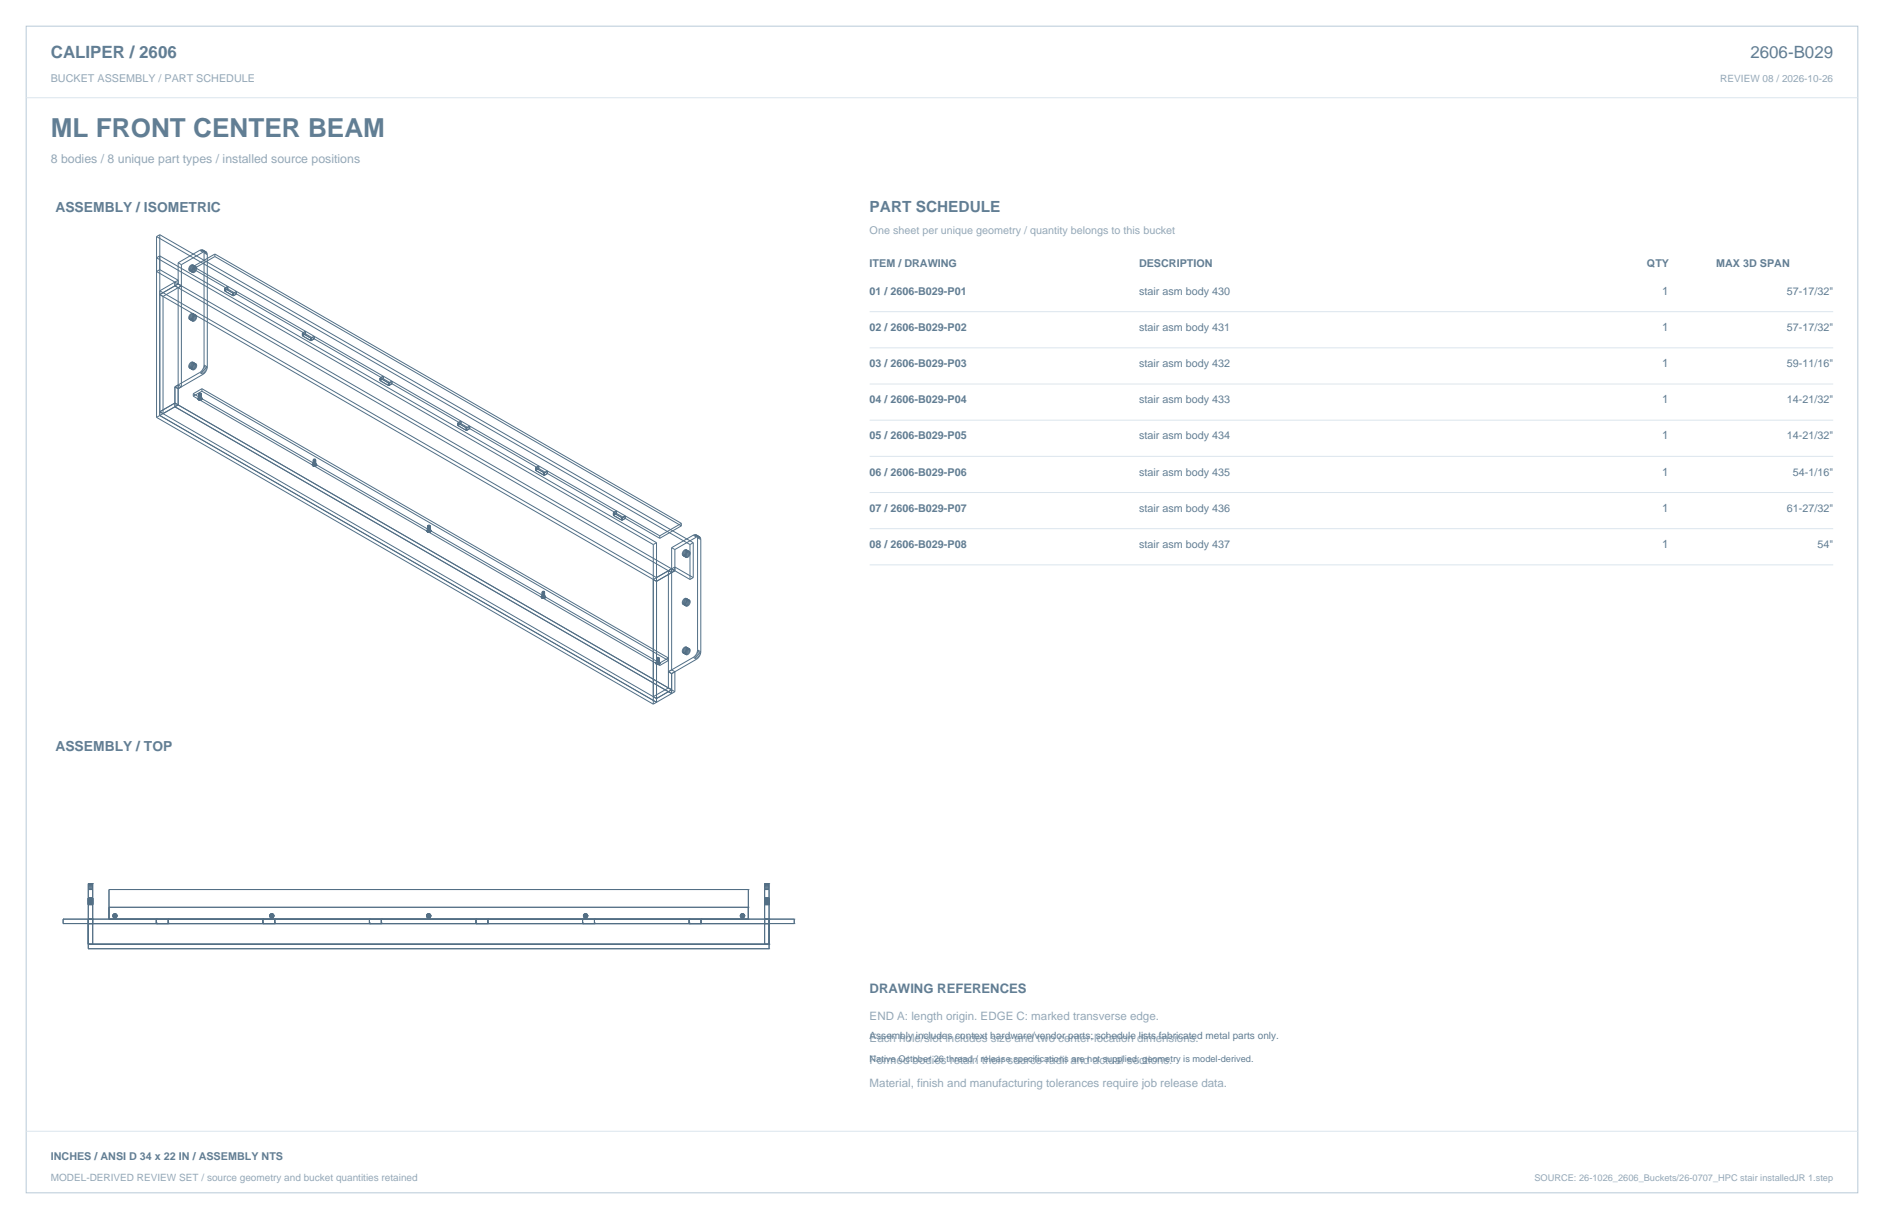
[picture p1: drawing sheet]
<svg xmlns="http://www.w3.org/2000/svg" width="864mm" height="559mm" viewBox="0 0 864 559" stroke-linecap="round" stroke-linejoin="round" font-family="sans-serif">
<path d="M12 12h840v535h-840z" fill="none" stroke="#b8cad8" stroke-width=".46"/>
<path d="M12 45h840M399 143h441M399 159h441M399 176h441M399 193h441M399 209h441M399 226h441M399 242h441M399 259h441M12 519h840" fill="none" stroke="#dbe5ed" stroke-width=".46"/>
<g fill="none" stroke="#536f85" stroke-width=".46">
<path d="M72 108v83M72 108l244 142M73 108v82l228 132v-73M73 108l245 141M73 108h-1M92 115l1 1M92 115l-10 5M92 115l3 1M92 115h.1M92 114l3 2M92 114v1M92 114l1 1"/>
<path d="M93 116l-10 5M93 115h.1M93 115v1M93 115l1 1M94 116l1 1M94 116v51M94 115h-1M95 116h.1M95 116v1M95 117v51M98 116l214 124M98 118l214 123"/>
<path d="M98 116l-9 6M98 116v2M98 118l-9 5v-1M73 135l228 131 8-4v-10M80 131l228 131M80 129v2M80 131l-7 4M80 131l2 1v54l-7 4v-54l8-5M82 120l1 1M82 120v10l-9 5M83 121v56M87 123l2 2"/>
<path d="M87 123v1M87 123l1 1M87 124l2 1M87 124h.1M87 123h.1M87 123l3 1M87 124l1 1M87 124h1M87 122l1 1M87 122v1M87 122h.1M87 122l2 1"/>
<path d="M87 122l215 124M88 121l2 2M88 124l1 1M88 121l-1 1M88 121l2 1M88 124h.1M88 121l1 1M88 121h.1M88 124v1M88 125h.1M88 123v1M88 123l214 124"/>
<path d="M88 125h1M88 123h.1M89 123l1 1M89 123h-1M89 122l1 1M89 122v1M89 122h.1M89 125h.1M90 124l-1 1M90 124h.1M90 122v1M90 122l-1 1"/>
<path d="M90 123v1M90 123h.1M103 132l4 2M103 133l4 3M103 133h.1M103 132v1M103 132h.1M104 131v1l-1 1M104 131l-1 1M107 134v2M107 134h.1M107 136h.1"/>
<path d="M107 134h1v1l-1 1M87 146l1 1M87 146h.1M87 145l2 2M87 146l2 1M87 145v1M87 145l1 1M87 145h.1M87 144l1 1M87 144v1M87 144l3 2M87 144h.1"/>
<path d="M87 144l2 1M88 144l2 1M88 144h-1M88 146l1 1M88 146h-1M88 144l1 1M88 144h.1M88 147h1M88 146v1M88 146l2 1M88 146h.1M88 145l2 1"/>
<path d="M88 145v1M89 145l1 1M89 145h-1M89 147h.1M89 145h1M90 147h-1M90 146v1M90 146h.1M90 145h.1M90 145v1M139 153l4 2M139 154l4 2"/>
<path d="M139 154h.1M139 153h.1M139 153v1M139 153l3 2M140 152v1l-1 1M140 152l-1 1M142 155v1M142 156h.1M142 155h.1M142 155h1M142 156h1M143 155l1-1v1l-1 1"/>
<path d="M143 156h.1M143 155v1M143 155h.1M80 177v9M80 177l2 1M82 176l1 1M83 177l-1 1M87 168l2 1M87 168h.1M87 168h1M87 168l2 2M87 167l2 2"/>
<path d="M87 168l1 2M87 167v1M87 167l1 1M87 167h.1M87 166l2 1M87 166v1M87 166l3 2M87 166h.1M88 166l2 1M88 168l1 1M88 166h-1M88 166l1 1"/>
<path d="M88 166h.1M88 168v1M88 169h.1M88 168l2 1M88 168h.1M88 169v1M88 170h1M89 167l1 1M89 167l-1 1M89 167h.1M89 169v1M89 169h.1"/>
<path d="M90 169h-1M90 169h.1M90 168v1M90 167h.1M90 167h-1M90 168h.1M90 167v1M92 171l1 1M92 171l-12 6M92 170l1 1M92 170v1M92 170l2 1"/>
<path d="M92 170h.1M93 179l213 124-4 2M93 179l-4 3M93 178l213 124-4 2M93 178v1M93 178l-4 2M93 170h1M93 170h-1M93 172l-11 6M93 169l2 1M93 169v1M93 168l2 1"/>
<path d="M93 168v1M93 171v1M93 168h.1M94 167l1 1M94 167l-1 1M94 171h-1M94 170v1M95 170h-1M95 169v1M95 169h.1M95 168v1M174 173l4 3"/>
<path d="M174 174l4 3M174 173l2-1v2h-2M174 173v1M174 174v1M174 173h.1M174 175h.1M174 175l4 2M174 173v2M174 174h.1M176 172v2h-2M178 176h.1M178 176v1"/>
<path d="M178 177h.1M180 175l-2 1M180 176l-2 1M180 175v1l-2 1M72 191l227 132M80 186l228 132v-9M80 186l-8 5M89 180v2M89 180l213 124M89 182l213 123M91 183h.1M91 182v1"/>
<path d="M91 182h.1M91 180v1M91 181h.1M91 183h1M91 180v3M91 180h.1M91 182h1M91 181h1M91 182l1 1M92 183h.1M92 183h-1M92 181h-1"/>
<path d="M92 181h.1M92 182h-1M92 180h.1M92 180h-1M92 182h.1M92 180v3M92 182v1M92 180v1M92 183h1M92 182h1M93 183h-1M93 182l-1 1"/>
<path d="M93 182h.1M93 182v1M93 183h.1M210 194l4 2M210 195l4 2M210 194l1-1v1l-1 1M210 194v1M210 194h.1M210 195h.1M214 196v1M214 196l1-1v2h-1M214 196h.1"/>
<path d="M214 197h.1M143 213h.1M143 213l1 1M143 213h1M144 213h.1M144 213h-1M144 213v1M144 214h.1M144 211h.1M144 212v1M144 212l-1 1M144 211v2"/>
<path d="M144 212h.1M144 211v3M144 210v1M144 210v3M144 210h.1M144 210v4M144 212h1M144 213h1M144 210l1 1M144 213l1 1M144 211h1M145 213h.1"/>
<path d="M145 211h.1M145 211h-1M145 214h-1M145 213h-1M145 212l-1 1M145 212v1M145 211v3M145 213v1M145 213l-1 1M145 214h.1M245 214l4 3M245 216l4 2"/>
<path d="M245 214h2v1l-2 1M245 214v2M246 214v1M246 215h.1M246 214h.1M246 214v2M246 216h.1M249 217v1M249 217h.1M249 218h.1M249 217l2-1v1M250 218h-1"/>
<path d="M250 217h-1M250 218h.1M250 217v1M250 217h.1M251 216l-1 1M251 217l-1 1M251 217l-2 1M281 235l4 2 2-1v2l-2 1M281 236l4 3M281 235h.1M281 235l2-1v1l-2 1M281 235v1"/>
<path d="M281 236h.1M285 237v1M285 237h.1M285 238h.1M285 237v2M312 240v1M312 240l-10 6M196 243h.1M196 243v1M196 244h.1M196 244h1M196 241v2"/>
<path d="M196 241h.1M196 241v3M196 243h1M196 241h1M197 243h-1M197 243h.1M197 244h-1M197 244h.1M197 241h.1M197 241v3M197 243v1M197 241h-1"/>
<path d="M197 241v2M197 243h1M198 244h.1M198 244h-1M198 243h-1M198 243v1M198 243l-1 1M198 243h.1M299 250v73M301 249l-228-132-1 1 227 132M301 249l-2 1M302 246v1"/>
<path d="M308 251v56M308 251l1 1M312 241l-10 6M313 254l1 1M313 254h.1M313 254l2 1M313 254l2 2M313 253l1 1M313 253v1M313 253h.1M313 253l2 1M313 252l3 2"/>
<path d="M313 252v1M314 252l1 1M314 252h-1M314 252l2 2M314 252h.1M314 252l2 1M314 254l2 1M314 254h-1M314 255l1 1M314 254v1M314 254h.1M315 254l1 1"/>
<path d="M315 254h-1M315 253l-1 1M315 253l1 1M315 253v1M315 256h.1M315 255v1M316 255h-1M316 255h.1M316 253h-1M316 253h.1M316 254v1M316 250v16"/>
<path d="M316 253v1M316 254h.1M318 245l1 1M318 245l-10 6M318 249v16M318 249l-2 1M318 245l3 2M318 245h.1M319 245l2 1M319 245h-1M319 246l-10 6M319 245l1 1"/>
<path d="M320 246l1 1M320 246v52M320 246h-1M321 246v1M321 247h.1M321 247v52M248 274h.1M248 273h.1M248 273v1M248 274h1M248 273h1M248 273l1 1"/>
<path d="M249 274h.1M249 274h-1M249 273v1M249 273h.1M249 271h.1M249 273h-1M249 271v3M249 272h.1M249 271v1M249 273h1M249 273l1 1M249 271h1"/>
<path d="M249 274h1M250 273h-1M250 273h.1M250 271v3M250 271h.1M250 271h-1M250 274h.1M250 273v1M250 274h-1M301 265l-228-132 9-5-9-4h-1l244 142M308 261l-9 5M308 261l-2 1v53l-7 4 2 1"/>
<path d="M308 261l1-1 9 5M313 276l2 2M313 276v1M313 276l1 1M313 276h.1M313 277l2 1M313 277h.1M313 276l3 1M313 277h1M313 275l1 1M313 275v1M313 275l2 1"/>
<path d="M313 275h.1M314 274l2 2M314 274l-1 1M314 274h.1M314 277l1 1M314 274l2 1M314 274l1 1M314 277h2M314 277h.1M314 276v1M315 276l1 1M315 276h-1"/>
<path d="M315 278h.1M315 275l1 1M315 275v1M315 276h.1M316 277l-1 1M316 277h.1M316 275l-1 1M316 275v1M316 276h.1M316 276v1M318 265l-2 1M313 299h1"/>
<path d="M313 299h.1M313 298l2 2M313 298v1M313 299l2 1M313 298l1 1M313 298h.1M313 297l2 1M313 297v1M313 297l3 2M313 297h.1M314 297l1 1M314 297h-1"/>
<path d="M314 297l2 1M314 297h.1M314 299l2 1M314 299h-1M314 299v1M314 299h.1M314 300h.1M314 299h2M315 298l1 1M315 298l-1 1M315 298h1M315 298h.1"/>
<path d="M315 300h.1M316 300h-1M316 299v1M316 299h.1M316 298h.1M316 298v1M319 300h2M319 300h.1M320 299l1 1M320 299l-1 1M320 298l1 1M320 298v1"/>
<path d="M320 298h.1M321 300h.1M321 299v1M321 299h.1M301 304h.1M301 304v1M301 303h.1M301 303v1M301 302h.1M301 305h.1M301 301v1M301 301h.1"/>
<path d="M301 304l1 1M301 301v3M301 304h1M301 303h1M301 302h1M302 304h-1M302 301v4M302 304h.1M302 305h-1M302 301h.1M302 301h-1M302 302h.1"/>
<path d="M302 304v1M302 304l-1 1M302 305h.1M302 303h.1M302 303l-1 1M302 303v1M302 301v3M302 301v1M302 304h1M303 304h-1M303 304h.1M306 308l2 1"/>
<path d="M308 316l-7 4M308 307l1 1v9M308 307l-2 1M309 317l-229-132-7 4 228 131M309 317l-10 6M314 300h1M318 301l1 1M318 301l-12 7M318 301l2 1M318 301h.1M319 301h1M319 301h-1"/>
<path d="M319 300l1 1M319 300v1M319 302l-11 7M320 302h-1M320 301v1M320 301h.1M321 300l-1 1M40 405h.1M40 405v30M40 415h2M40 414h2M40 413h2"/>
<path d="M40 412h2M40 408h2M40 407h2M40 406h2M40 405h2M42 405h.1M42 405v28M50 408h.1M50 416h.1M50 408h293M50 408v13M50 416h293"/>
<path d="M52 420h.1M52 419v1M52 419h.1M52 420h1M52 419h1M53 420h.1M53 420h-1M53 419h.1M53 419h-1M53 419v1M53 419l-1 1M53 420h1"/>
<path d="M53 419h1M54 419h.1M54 419v1M54 419l-1 1M54 420h.1M54 420h-1M124 420h.1M124 419v1M124 419h.1M124 420h1M124 419h1M124 419l1 1"/>
<path d="M125 419h.1M125 419h-1M125 420h.1M125 420h-1M125 419v1M125 419l-1 1M125 420h1M125 419l1 1M126 420h.1M126 420h-1M196 420h.1M196 419v1"/>
<path d="M196 419h.1M196 420h1M196 419h1M196 419l1 1M197 419v1M197 420h-1M197 419h.1M197 420h.1M197 419h-1M267 420h.1M267 420h1M268 419l-1 1"/>
<path d="M268 419h.1M268 420h.1M268 419v1M268 420h-1M268 420h1M268 419h1M268 419l1 1M269 419l-1 1M269 419v1M269 419h.1M269 420h.1M269 420h-1"/>
<path d="M269 419h-1M339 420h.1M339 420h1M339 419v1M339 419h.1M340 419h-1M340 419h.1M340 420h.1M340 419v1M340 420h-1M340 419l-1 1M340 420h1"/>
<path d="M340 419h1M340 419l1 1M341 419h-1M341 420h-1M341 419h.1M341 420h.1M341 419v1M343 408h.1M343 416h.1M343 408v13M350 405h.1M350 415h3"/>
<path d="M350 414h3M350 413h3M350 412h3M350 408h3M350 407h3M350 406h3M350 405h3M350 405v28M353 405h.1M353 405v30M29 423h.1M29 421h.1"/>
<path d="M29 423h335M29 421h335M29 421v2M40 433h.1M40 423h.1M40 435h.1M40 421h.1M40 433h313M40 435h313M42 423h.1M42 433h.1M42 421h.1"/>
<path d="M50 421h.1M52 420v1M52 421h.1M52 420l1 1M52 421h1M53 421h.1M53 420v1M53 421h-1M72 423h.1M72 421h.1M72 421v2M77 423h.1"/>
<path d="M77 421h.1M77 421v2M120 423h.1M120 421h.1M120 421v2M121 421h.1M121 423h.1M121 421v2M124 420v1M124 421h.1M124 420l1 1M124 421h1"/>
<path d="M125 421h.1M125 420v1M125 421h-1M126 423h.1M126 421h.1M126 421v2M169 421h.1M169 423h.1M169 421v2M169 423h1M170 423h.1M175 423h.1"/>
<path d="M175 421h.1M175 421v2M196 420v1M196 421h.1M196 421h1M196 420l1 1M197 421h-1M197 421h.1M197 420v1M218 421h.1M218 423h.1M218 421v2"/>
<path d="M223 423h.1M224 423h-1M224 423h.1M224 421h.1M224 421v2M267 423h.1M267 421h.1M267 421v2M268 420v1M268 421h.1M268 421h1M268 420l1 1"/>
<path d="M269 421h-1M269 421h.1M269 420v1M272 423h.1M272 421h.1M272 421v2M273 423h.1M273 421h.1M273 421v2M316 423h.1M316 421h.1M316 421v2"/>
<path d="M321 423h.1M321 421h.1M321 421v2M340 420v1M340 421h.1M340 421h1M340 420l1 1M341 421h-1M341 421h.1M341 420v1M343 421h.1M350 421h.1"/>
<path d="M350 433h.1M350 423h.1M353 423h.1M353 433h.1M353 435h.1M353 421h.1M364 421h.1M364 423h.1M364 421v2"/>
</g>
<text font-size="12" fill="#617e94" x="23" y="63">ML FRONT CENTER BEAM</text>
<g font-size="7.8" fill="#617e94">
<text x="23" y="27">CALIPER / 2606</text>
<text x="802" y="27">2606-B029</text>
</g>
<text font-size="7.1" fill="#617e94" x="399" y="97">PART SCHEDULE</text>
<g font-size="6.3" fill="#617e94">
<text x="25" y="97">ASSEMBLY / ISOMETRIC</text>
<text x="25" y="344">ASSEMBLY / TOP</text>
</g>
<text font-size="6" fill="#617e94" x="399" y="455">DRAWING REFERENCES</text>
<text font-size="5.6" fill="#93a8b9" x="23" y="75">8 bodies / 8 unique part types / installed source positions</text>
<g font-size="5.3" fill="#617e94">
<text x="762" y="135">1</text>
<text x="762" y="152">1</text>
<text x="762" y="168">1</text>
<text x="762" y="185">1</text>
<text x="762" y="201">1</text>
<text x="762" y="218">1</text>
<text x="762" y="235">1</text>
<text x="762" y="251">1</text>
</g>
<g font-size="5.3" fill="#93a8b9">
<text x="399" y="467">END A: length origin. EDGE C: marked transverse edge.</text>
<text x="399" y="478">Each hole/slot includes size and two center-location dimensions.</text>
<text x="399" y="488">Formed bodies retain their source radii and actual sections.</text>
<text x="399" y="498">Material, finish and manufacturing tolerances require job release data.</text>
</g>
<g font-size="4.9" fill="#93a8b9">
<text x="23" y="38">BUCKET ASSEMBLY / PART SCHEDULE</text>
<text x="399" y="107">One sheet per unique geometry / quantity belongs to this bucket</text>
</g>
<g font-size="4.9" fill="#617e94">
<text x="399" y="122">ITEM / DRAWING</text>
<text x="522" y="122">DESCRIPTION</text>
<text x="755" y="122">QTY</text>
<text x="787" y="122">MAX 3D SPAN</text>
<text x="399" y="135">01 / 2606-B029-P01</text>
<text x="522" y="135">stair asm body 430</text>
<text x="819" y="135">57-17/32&quot;</text>
<text x="399" y="152">02 / 2606-B029-P02</text>
<text x="522" y="152">stair asm body 431</text>
<text x="819" y="152">57-17/32&quot;</text>
<text x="399" y="168">03 / 2606-B029-P03</text>
<text x="522" y="168">stair asm body 432</text>
<text x="819" y="168">59-11/16&quot;</text>
<text x="399" y="185">04 / 2606-B029-P04</text>
<text x="522" y="185">stair asm body 433</text>
<text x="819" y="185">14-21/32&quot;</text>
<text x="399" y="201">05 / 2606-B029-P05</text>
<text x="522" y="201">stair asm body 434</text>
<text x="819" y="201">14-21/32&quot;</text>
<text x="399" y="218">06 / 2606-B029-P06</text>
<text x="522" y="218">stair asm body 435</text>
<text x="822" y="218">54-1/16&quot;</text>
<text x="399" y="235">07 / 2606-B029-P07</text>
<text x="522" y="235">stair asm body 436</text>
<text x="819" y="235">61-27/32&quot;</text>
<text x="399" y="251">08 / 2606-B029-P08</text>
<text x="522" y="251">stair asm body 437</text>
<text x="833" y="251">54&quot;</text>
<text x="23" y="532">INCHES / ANSI D 34 x 22 IN / ASSEMBLY NTS</text>
</g>
<g font-size="4.6" fill="#93a8b9">
<text x="789" y="38">REVIEW 08 / 2026-10-26</text>
<text x="23" y="541">MODEL-DERIVED REVIEW SET / source geometry and bucket quantities retained</text>
</g>
<text font-size="4.6" fill="#617e94" x="399" y="476">Assembly includes context hardware/vendor parts; schedule lists fabricated metal parts only.</text>
<text font-size="4.2" fill="#617e94" x="399" y="487">Native October 26 thread / release specifications are not supplied; geometry is model-derived.</text>
<text font-size="4.2" fill="#93a8b9" x="703" y="541">SOURCE: 26-1026_2606_Buckets/26-0707_HPC stair installedJR 1.step</text>
</svg>
